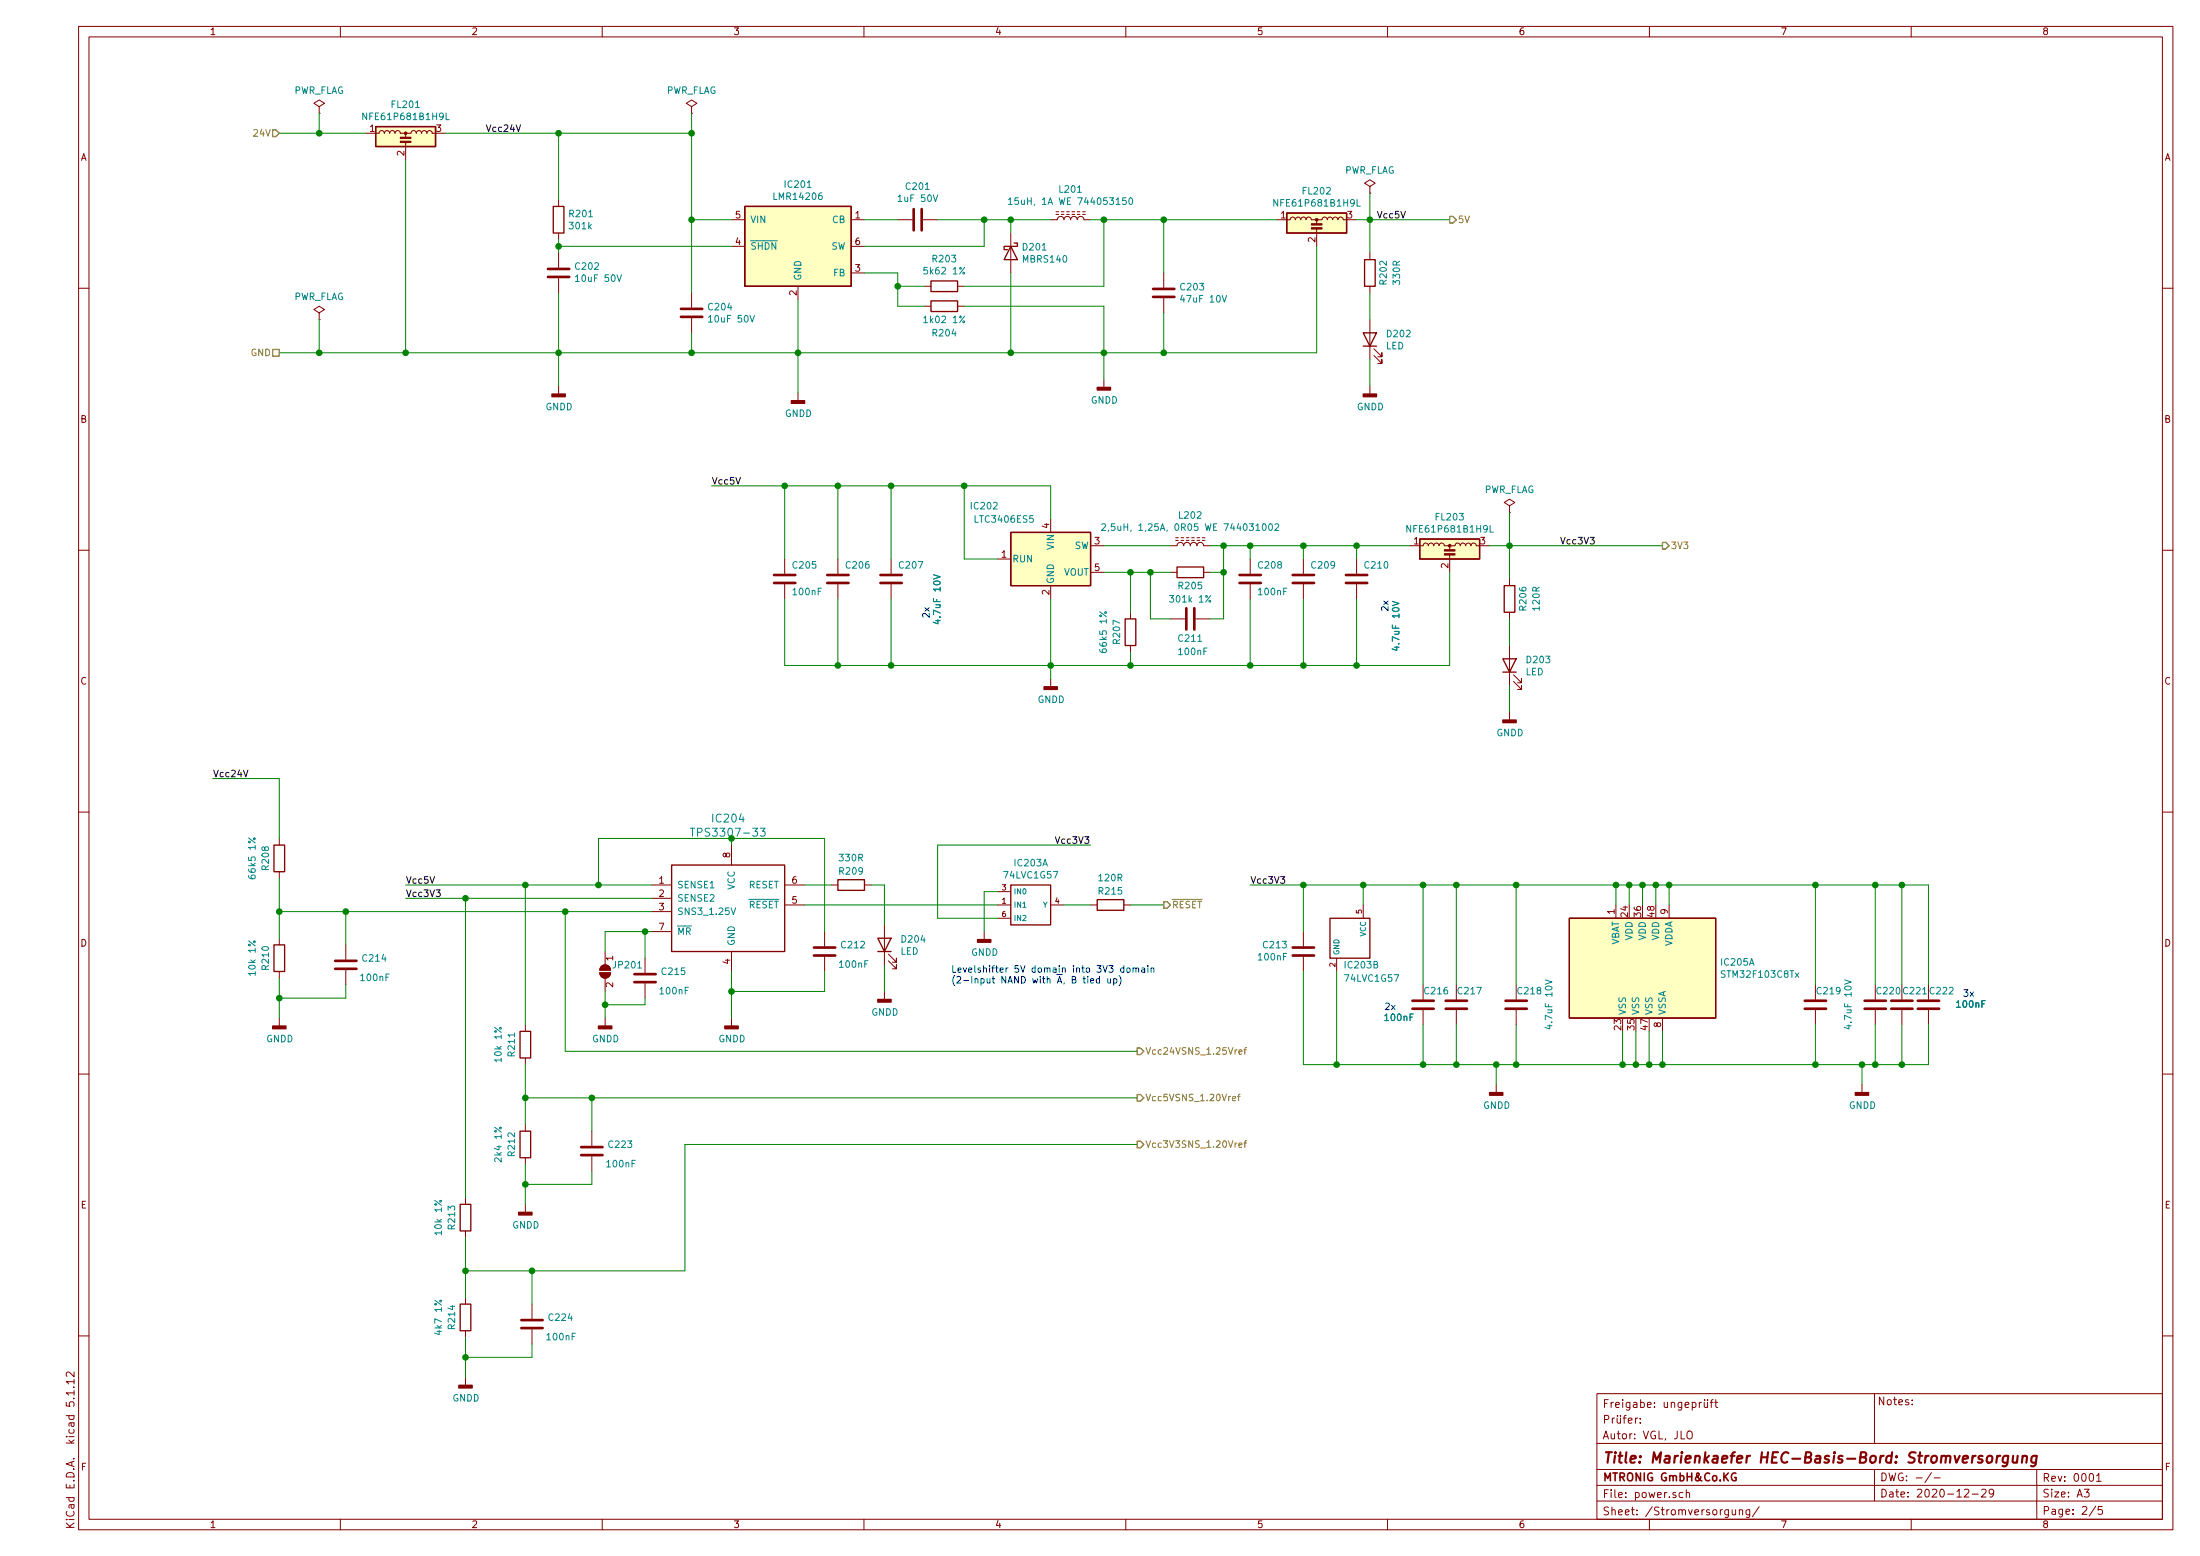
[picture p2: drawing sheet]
<svg xmlns="http://www.w3.org/2000/svg" width="420mm" height="297mm" viewBox="0 0 420 297" stroke-linecap="round" stroke-linejoin="round" font-family="sans-serif">
<g fill="none" stroke="#840000" stroke-width=".19">
<path d="M15 5h400v287h-400zM17 7h396v283h-396zM65 5v2M115 5v2M165 5v2M215 5v2M265 5v2M315 5v2M365 5v2M61 20.4l1-.7-1-.6-1.1 .6 1.1 .7v1.2M61 21.6h.1M69.8 25.4h2.6l.1-.3 .3-.2 .4 .2 .2 .3 .1-.3 .3-.2 .4 .2 .2 .3 .1-.3 .3-.2 .5 .2 .1 .3 .2-.3 .2-.2 .5 .2 .2 .3h2l.1-.3 .3-.2 .4 .2 .2 .3 .1-.3 .3-.2 .4 .2 .2 .3 .1-.3 .3-.2 .5 .2 .1 .3 .2-.3 .2-.2 .5 .2 .1 .3h2.6"/>
<path d="M77.5 25.4v.8M77.5 27.2v3.3M106.7 38.1v1.3M132.1 20.4l1-.7-1-.6-1 .6 1 .7v1.2M132.1 21.6h.1M261.6 35.6l1-.6-1-.7-1 .7 1 .6v1.3M261.6 36.9h.1M15 55h2M61 59.7l1-.6-1-.6-1.1 .6 1.1 .6v1.3M106.7 44.5v1.3M106.7 48.3v2.8M106.7 53.1v2.8"/>
<path d="M132.1 55.9v2.8M139.7 41.9h2.5M139.7 47h2.5M152.4 54.6v2.6M162.6 41.9h2.5M162.6 52.1h2.5M162.6 47h2.5M171.4 41.9h2.8M176.3 41.9h2.8M176.5 58.5h1.3M176.5 54.6h1.3M182.9 58.5h1.2"/>
<path d="M182.9 54.6h1.2M193 44.5v7.6M200.7 41.9h1.2a.63 .63 0 0 1 .7-.6 .63 .63 0 0 1 .6 .6 .63 .63 0 0 1 .6-.6 .63 .63 0 0 1 .7 .6 .63 .63 0 0 1 .6-.6 .63 .63 0 0 1 .6 .6 .63 .63 0 0 1 .7-.6 .63 .63 0 0 1 .6 .6h1.3M201.7 40.9h.5M201.7 40.4h.5M202.7 40.9h.5M202.7 40.4h.5M203.7 40.9h.5M203.7 40.4h.5M204.7 40.9h.5M204.7 40.4h.5M205.7 40.9h.5"/>
<path d="M205.7 40.4h.5M206.8 40.9h.5M206.8 40.4h.5M222.2 52.1v2.8M222.2 56.9v2.8M243.8 41.9h2.6l.1-.3 .3-.2 .4 .2 .2 .3 .1-.3 .3-.2 .4 .2 .2 .3 .1-.3 .3-.2 .5 .2 .1 .3 .2-.3 .2-.2 .5 .2 .1 .3h2.1l.1-.3 .3-.2 .4 .2 .2 .3 .1-.3 .3-.2 .4 .2 .2 .3 .1-.3 .3-.2 .4 .2 .2 .3 .2-.3 .2-.2 .5 .2 .1 .3h2.6M251.5 41.9v.8M251.5 43.7v3.3M261.6 48.3v1.3M261.6 54.6v1.3M413 55h2M61 61h.1"/>
<path d="M106.7 73.7v1.5M132.1 60.7v2.8M152.4 75v1.5M210.8 72.4v1.6M261.6 61v7.6M261.6 73.7v1.5M262.4 67.9l1.5 1.5v-.8v.8h-.8M262.4 66.6l1.5 1.5v-.8v.8h-.8M200.7 99.1v2.5M288.3 96.6l1-.7-1-.6-1 .6 1 .7v1.2M288.3 97.8h.1M15 105h2"/>
<path d="M149.9 106.7v2.8M149.9 111.5v2.8M160 106.7v2.8M160 111.5v2.8M170.2 106.7v2.8M170.2 111.5v2.8M190.5 106.7h2.5M200.7 111.8v2.5M208.3 104.2h2.5M208.3 109.3h2.5M215.9 116.9v1.2M223.5 104.2h1.3a.63 .63 0 0 1 .6-.7 .63 .63 0 0 1 .7 .7 .63 .63 0 0 1 .6-.7 .63 .63 0 0 1 .6 .7 .63 .63 0 0 1 .7-.7 .63 .63 0 0 1 .6 .7 .63 .63 0 0 1 .6-.7 .63 .63 0 0 1 .7 .7h1.2"/>
<path d="M223.5 109.3h1.3M223.5 118.1h2.8M224.5 103.2h.5M224.5 102.7h.5M225.6 103.2h.5M225.6 102.7h.5M226.6 103.2h.5M226.6 102.7h.5M227.6 103.2h.5M227.6 102.7h.5M228.3 118.1h2.8M228.6 103.2h.5"/>
<path d="M228.6 102.7h.5M229.6 103.2h.5M229.6 102.7h.5M229.9 109.3h1.2M238.8 106.7v2.8M238.8 111.5v2.8M248.9 106.7v2.8M248.9 111.5v2.8M259.1 106.7v2.8M259.1 111.5v2.8M269.2 104.2h2.6l.1-.4 .3-.1 .4 .1 .2 .4 .1-.4 .3-.1 .4 .1 .2 .4 .1-.4 .3-.1 .5 .1 .1 .4 .2-.4 .2-.1 .5 .1 .1 .4h2.1l.1-.4 .3-.1 .4 .1 .2 .4 .1-.4 .3-.1 .4 .1 .2 .4 .1-.4 .3-.1 .4 .1 .2 .4 .2-.4 .2-.1 .5 .1 .1 .4h2.6M276.9 104.2v.7"/>
<path d="M276.9 106v3.3M288.3 110.5v1.3M288.3 116.9v1.2M413 105h2M200.7 129.6v1.5M215.9 123.2v1.3M288.3 123.2v7.6M288.3 135.9v1.6M289.1 130.1l1.5 1.5v-.8v.8h-.8M289.1 128.8l1.5 1.5v-.7v.7h-.8M15 155h2M413 155h2"/>
<path d="M53.3 160.1v1.2M53.3 166.4v1.3M53.3 179.1v1.3M124.5 168.9h3.8M124.5 171.5h3.8M124.5 174h3.8M124.5 177.8h3.8M139.7 161.3v3.8M149.9 168.9h3.8M149.9 172.8h3.8M157.5 177.8v2.8M158.7 168.9h1.3"/>
<path d="M165.1 168.9h1.3M168.9 176.6v7.6M188 177.8v1.6M190.5 172.8h2.5M190.5 170.2h2.5M190.5 175.3h2.5M200.7 172.8h2.5M208.3 172.8h1.2M214.6 172.8h1.3M248.9 177.8v2.8M260.3 172.8v2.5M308.6 172.8v2.5"/>
<path d="M318.8 172.8v2.5M53.3 185.5v1.2M53.3 194.3v1.6M66 180.4v2.8M66 185.2v2.8M100.3 195.6v1.3M114.6 185.7h2a1.02 1.02 0 0 1-1 1 1.02 1.02 0 0 1-1-1zM114.8 184.5a1.02 1.02 0 0 1 1.1-.3 1.02 1.02 0 0 1 .7 1h-2zM115.6 181.6v2.6M115.6 186.7v2.6M115.6 194.3v1.6M123.2 182.9v2.8"/>
<path d="M123.2 187.7v2.8M139.7 181.6v3.9M139.7 194.3v1.6M157.5 182.7v2.8M168.9 189.3v1.5M169.7 183.4l1.5 1.5v-.7v.7h-.8M169.7 182.2l1.5 1.5v-.8v.8h-.8M248.9 182.7v2.8M255.3 182.9v2.6M271.8 188v2.8M271.8 192.8v2.8M278.1 188v2.8"/>
<path d="M278.1 192.8v2.8M289.6 188v2.8M289.6 192.8v2.8M317.5 194.3v2.6M346.7 188v2.8M346.7 192.8v2.8M358.1 188v2.8M358.1 192.8v2.8M363.2 188v2.8M363.2 192.8v2.8M368.3 188v2.8M368.3 192.8v2.8"/>
<path d="M15 205h2M100.3 202v1.2M100.3 214.7v1.2M113 215.9v2.8M285.7 207v1.6M355.6 207v1.6M413 205h2M88.9 228.6v1.3M88.9 235v1.3M100.3 221v1.3M100.3 229.9v1.5M113 220.8v2.8"/>
<path d="M15 255h2M88.9 247.7v1.3M88.9 254v1.3M101.6 249v2.8M101.6 253.8v2.8M413 255h2M14 264.8h.1M14.1 265.9h-1.5l.5 .4M14.1 263.8h-1.5l.5 .4M14.1 261.9v.9l-1-.9-.5 .3 .2 .5M14.1 263.3v.9M14.1 265.5v.8"/>
<path d="M88.9 262.9v1.6M305 266.1h108v23.9h-108zM305 275.6h108M313.3 271.6v.1M313.3 270.8v.1M322.2 273.4a.5 .5 0 0 1 .6-.2 .5 .5 0 0 1 .4 .5v.5a.51 .51 0 0 1-.5 .5 .51 .51 0 0 1-.5-.5zM325 267.7l-.5 .3M325.5 267.7l.1 .9 .3 .1 .2-.1M325.6 267.2v.1M326.1 267.2v.1M326.1 267.7v1M326.6 267.7h.6"/>
<path d="M327.2 267.2l-.4 .2v1.3M327.5 267.7h.5M327.7 267.2v1.3l.3 .2M358 266v9.5M365.2 268.1v.1M365.2 267.3v.1M65 290v2M115 290v2M165 290v2M215 290v2M265 290v2M305 286.5h108"/>
<path d="M305 283.6h108M305 280.5h108M315 290v2M321.4 285l-.4-.1-.3 .3 .1 .6 .2 .1 .4-.1M322 285l.2-.1 .4 .1 .1 .9M322 284.4v1.5M330.8 288.2v.8a.39 .39 0 0 0 .7 .1M331.5 288.2v1M332.2 288.3l.2-.1 .3 .1 .1 .9M332.2 288.2v1M334.2 288.2l-.1 1.3-.2 .2-.4-.1M334.2 288.3l-.4-.1-.3 .3v.6l.3 .1 .4-.1"/>
<path d="M336 287.6l-1.3 1.9M358 280.5v6M365 290v2M368.9 281.1l-1.3 1.9M369.4 282.1h1.1M375.2 284.4l.5-.1 .3 .4-.9 1.1h.9M376.7 285.2h1.1M378.5 284.4l.5-.1 .2 .1 .1 .3-.9 1.1h.9M380.7 284.9l-.3 .3h-.2l-.3-.3 .1-.5 .4-.1 .3 .1a1.13 1.13 0 0 1-.3 1.3l-.4 .1M389 280.5v6M389 286.5v3.5M398 284.3h1l-.5 .6 .4 .1v.7l-.2 .1-.7-.1"/>
<path d="M400.3 287.5l-1.3 1.9M400.4 281.7l.4-.4v1.5M400.4 282.8h.9M401.5 287.6h-.7l-.1 .7 .2-.1h.5l.1 .3v.5l-.2 .1-.6-.1"/>
</g>
<path d="M379.6 278.1l.1-.1a.51 .51 0 0 1 .8 .3l-.1 .6a.54 .54 0 0 1-.5 .3 .54 .54 0 0 1-.5-.3zM381.4 277.9l-.1 1.3M382 277.9a.55 .55 0 0 0-.6 .4M383.5 278a.68 .68 0 0 0-1 .3v.8l.3 .1 .6-.1M383.5 277.9l-.3 1.8a.53 .53 0 0 1-.8 .1M384.5 277.9l-.1 1.2a.6 .6 0 0 0 .8 0M385.3 277.9l-.1 1.3M386.3 278.1l.3-.2 .5 .1-.1 1.2M386.3 277.9l-.2 1.3M389 277.9l-.3 1.8a.57 .57 0 0 1-.8 .1M389 278a.68 .68 0 0 0-1 .3l-.1 .6 .2 .2 .1 .1 .6-.1" fill="none" stroke="#840000" stroke-width=".41"/>
<path d="M331.5 281.3a.7 .7 0 0 0-.9 .6 .7 .7 0 0 0 .9 .7l.1-.5h-.3" fill="none" stroke="#840000" stroke-width=".3"/>
<g fill="#840000" stroke="#840000" stroke-width=".25">
<path d="M284.5 208.6h2.5v.5h-2.5z"/>
<path d="M260.3 75.2h2.6v.5h-2.6z"/>
<path d="M199.4 131.1h2.5v.5h-2.5z"/>
<path d="M354.3 208.6h2.6v.5h-2.6z"/>
<path d="M114.3 195.9h2.5v.5h-2.5z"/>
<path d="M138.4 195.9h2.6v.5h-2.6z"/>
<path d="M99.1 231.4h2.5v.5h-2.5z"/>
<path d="M287 137.5h2.6v.5h-2.6z"/>
<path d="M167.6 190.8h2.6v.5h-2.6z"/>
<path d="M87.6 264.5h2.6v.5h-2.6z"/>
<path d="M186.7 179.4h2.5v.5h-2.5z"/>
<path d="M105.4 75.2h2.5v.5h-2.5z"/>
<path d="M209.5 74h2.6v.5h-2.6z"/>
<path d="M151.1 76.5h2.6v.5h-2.6z"/>
<path d="M52.1 195.9h2.5v.5h-2.5z"/>
</g>
<g fill="none" stroke="#840000" stroke-width=".25">
<path d="M71.8 24.2h11.4v3.8h-11.4zM105.7 39.4h2v5.1h-2zM142.2 39.4h20.4v15.2h-20.4zM177.8 57.4h5.1v2.1h-5.1zM177.8 53.6h5.1v2.1h-5.1zM193 47l1.3 2.6h-2.5zM193.7 46.4h.6v.6h-2.5v.7h.6M245.7 40.7h11.5v3.8h-11.5zM260.6 49.6h2v5h-2zM260.3 63.5h2.6l-1.3 2.6zM260.3 66.1h2.6M193 101.6h15.3v10.2h-15.3z"/>
<path d="M214.9 118.1h2v5.1h-2zM224.8 108.2h5.1v2.1h-5.1zM271.1 102.9h11.5v3.8h-11.5zM287.3 111.8h2v5.1h-2zM287 125.8h2.6l-1.3 2.5zM287 128.3h2.6M52.3 161.3h2.1v5.1h-2.1zM128.3 165.1h21.6v16.5h-21.6zM160 167.9h5.1v2.1h-5.1zM167.6 179.1h2.6l-1.3 2.5zM193 168.9h7.7v7.7h-7.7zM209.5 171.7h5.1v2.1h-5.1z"/>
<path d="M254 175.3h7.6v7.6h-7.6zM299.7 175.3h28v19h-28zM52.3 180.4h2.1v5.1h-2.1zM99.3 196.9h2v5.1h-2zM167.6 181.6h2.6M99.3 215.9h2v5.1h-2zM87.9 229.9h2v5.1h-2zM87.9 249h2v5h-2z"/>
</g>
<g fill="none" stroke="#008484" stroke-width=".19">
<path d="M70 21.6v1.2l-.7-1.2v1.2M85.2 21.6v1.2h.6M192.6 38.1l.4-.3v1.2M192.6 39h.7M194.5 37.8h-.6l-.1 .6 .2-.2 .5 .2v.5l-.2 .1-.5-.1M215 37.8h-.6v.6l.5-.2 .2 .3v.3l-.2 .2-.5-.1M215.7 37.9l.2-.1a.69 .69 0 0 1 .4 .6 .69 .69 0 0 1-.4 .6l-.2-.1-.1-.4zM244 38.1v1.3l-.7-1.3v1.3M259.2 38.1v1.3h.6M109.9 52.8l.4-.3v1.2M109.9 53.7h.7M117.8 52.5l.5 1.2 .4-1.2"/>
<path d="M233.4 56.4l.4 1.3 .5-1.3M135.3 60.6l.4-.4v1.3M135.3 61.5h.7M143.2 60.2l.5 1.3 .4-1.3M212.9 100h-.6l-.1 .6 .2-.1 .5 .1v.5l-.2 .2-.5-.2M178.3 109.7l1.3 .4-1.3 .5M210.4 100.1l.5-.1 .3 .3-.8 1h.8M211.7 101.2l-.1 .2M242.4 100.1l.2-.1a.69 .69 0 0 1 .4 .6 .69 .69 0 0 1-.4 .7l-.3-.5zM243.5 100.1l.5-.1 .2 .3-.8 1h.8M265.9 114.8l1.3 .4-1.3 .4M269.4 100.3v1.3l-.7-1.3v1.3"/>
<path d="M284.6 100.3v1.3h.6M131.8 158.1h.9M132.3 158.1v1.5M145.2 158.1h.9l-.5 .6 .4 .1v.7l-.2 .1h-.4l-.2-.1M139.6 173.3l.5 1.3 .4-1.3M295.1 187.1l1.3 .4-1.3 .4M352.3 187.1l1.2 .4-1.2 .4"/>
</g>
<g fill="none" stroke="#840000" stroke-width=".51">
<path d="M174.5 39.9v4.1M176 39.9v4.1M104.6 51.3h4.1M104.6 52.9h4.1M130 59h4.1M220.2 56.7h4.1M220.2 55.2h4.1M130 60.5h4.1M147.8 109.8h4.1M147.8 111.3h4.1M158 109.8h4.1M158 111.3h4.1"/>
<path d="M168.1 109.8h4.1M168.1 111.3h4.1M226.6 116.1v4.1M228.1 116.1v4.1M236.7 109.8h4.1M236.7 111.3h4.1M246.9 109.8h4.1M246.9 111.3h4.1M257 109.8h4.1M257 111.3h4.1M64 183.4h4.1M64 184.9h4.1"/>
<path d="M121.2 186h4M121.2 187.5h4M155.4 180.9h4.1M155.4 182.4h4.1M246.9 180.9h4.1M246.9 182.4h4.1M269.7 191h4.1M269.7 192.6h4.1M276.1 191h4.1M276.1 192.6h4.1M287.5 191h4.1M287.5 192.6h4.1"/>
<path d="M344.7 191h4M344.7 192.6h4M356.1 191h4.1M356.1 192.6h4.1M361.2 191h4.1M361.2 192.6h4.1M366.3 191h4M366.3 192.6h4M111 219h4.1M111 220.5h4.1M99.6 252h4M99.6 253.5h4"/>
</g>
<g fill="#840000" stroke="#840000" stroke-width=".19">
<path d="M114.8 184.5a1.02 1.02 0 0 1 1.1-.3 1.02 1.02 0 0 1 .7 1h-2z"/>
<path d="M114.6 185.7h2a1.02 1.02 0 0 1-1 1 1.02 1.02 0 0 1-1-1z"/>
<path d="M76.5 27h2v.2h-2z"/>
<path d="M76.5 26.2h2v.3h-2z"/>
<path d="M275.8 105.7h2.1v.3h-2.1z"/>
<path d="M275.8 104.9h2.1v.3h-2.1z"/>
<path d="M250.4 43.5h2.1v.2h-2.1z"/>
<path d="M250.4 42.7h2.1v.3h-2.1z"/>
<circle cx="77.5" cy="25.4" r=".25"/>
<circle cx="276.9" cy="104.2" r=".25"/>
<circle cx="251.5" cy="41.9" r=".25"/>
</g>
<g fill="#ffffc2" stroke="#ffffc2" stroke-width=".19">
<path d="M71.8 24.2h11.4v3.8h-11.4z"/>
<path d="M271.1 102.9h11.5v3.8h-11.5z"/>
<path d="M245.7 40.7h11.5v3.8h-11.5z"/>
<path d="M193 101.6h15.3v10.2h-15.3z"/>
<path d="M299.7 175.3h28v19h-28z"/>
<path d="M142.2 39.4h20.4v15.2h-20.4z"/>
</g>
<g fill="none" stroke="#008400" stroke-width=".19">
<path d="M53.3 25.4h16.5M61 21.6v3.8M77.5 30.5v36.8M85.1 25.4h47M106.7 25.4v12.7M132.1 21.6v34.3M261.6 36.9v11.4M106.7 45.8v2.5M106.7 55.9v17.8M106.7 47h33M132.1 41.9h7.6M152.4 57.2v17.8"/>
<path d="M165.1 41.9h6.3M165.1 52.1h6.3v6.4h5.1M171.4 54.6h5.1M179.1 41.9h21.6M184.1 58.5h26.7v13.9M188 41.9v5.1h-22.9M193 41.9v2.6M193 52.1v15.2M208.3 41.9h35.5M210.8 41.9v12.7h-26.7M222.2 41.9v10.2M222.2 59.7v7.6"/>
<path d="M251.5 47v20.3h-198.2M259.1 41.9h17.8M261.6 55.9v5.1M61 61v6.3M132.1 63.5v3.8M261.6 68.6v5.1M135.9 92.7h64.8v6.4M149.9 92.7v14M160 92.7v14M170.2 92.7v14M184.1 92.7v14h6.4M288.3 97.8v12.7"/>
<path d="M160 114.3v12.7M170.2 114.3v12.7M200.7 114.3v15.3M210.8 104.2h12.7M210.8 109.3h12.7M215.9 109.3v7.6M219.7 109.3v8.8h3.8M231.1 104.2h38.1M231.1 109.3h2.6M233.7 104.2v13.9h-2.6M238.8 104.2v2.5M238.8 114.3v12.7"/>
<path d="M248.9 104.2v2.5M248.9 114.3v12.7M259.1 104.2v2.5M259.1 114.3v12.7M276.9 109.3v17.7h-127v-12.7M284.5 104.2h33M288.3 118.1v5.1M215.9 124.5v2.5M288.3 130.8v5.1M40.6 148.6h12.7v11.5M53.3 174h71.2M53.3 167.7v11.4"/>
<path d="M66 174v6.4M77.5 168.9h47M77.5 171.5h47M88.9 171.5v57.1M100.3 168.9v26.7M107.9 174v26.7h109.3M114.3 168.9v-8.8h43.2v17.7M123.2 177.8v5.1M124.5 177.8h-8.9v3.8M139.7 160.1v1.2M153.7 168.9h5M153.7 172.8h36.8"/>
<path d="M166.4 168.9h2.5v7.7M190.5 170.2h-2.5v7.6M203.2 172.8h5.1M208.3 161.3h-29.2v14h11.4M215.9 172.8h6.3M238.8 168.9h129.5v19.1M248.9 168.9v8.9M260.3 168.9v3.9M271.8 168.9v19.1M278.1 168.9v19.1M289.6 168.9v19.1M308.6 168.9v3.9"/>
<path d="M311.1 168.9v3.9M313.7 168.9v3.9M316.2 168.9v3.9M318.8 168.9v3.9M346.7 168.9v19.1M358.1 168.9v19.1M363.2 168.9v19.1M53.3 186.7v7.6M66 188v2.5h-12.7M115.6 189.3v5M123.2 190.5v1.3h-7.6M139.7 185.5v8.8"/>
<path d="M157.5 185.5v3.8h-17.8M168.9 184.2v5.1M248.9 185.5v17.7h119.4v-7.6M255.3 185.5v17.7M271.8 195.6v7.6M278.1 195.6v7.6M289.6 195.6v7.6M309.9 196.9v6.3M312.4 196.9v6.3M315 196.9v6.3M317.5 196.9v6.3M346.7 195.6v7.6"/>
<path d="M358.1 195.6v7.6M363.2 195.6v7.6M100.3 203.2v11.5M100.3 209.6h116.9M113 209.6v6.3M217.2 218.5h-86.4v24.1h-41.9M285.7 203.2v3.8M355.6 203.2v3.8M88.9 236.3v11.4M100.3 222.3v7.6M113 223.6v2.5h-12.7M88.9 255.3v7.6"/>
<path d="M101.6 242.6v6.4M101.6 256.6v2.5h-12.7"/>
</g>
<path d="M52.1 24.8h.6l.6 .6-.6 .7h-.6zM276.9 41.3h.6l.6 .6-.6 .7h-.6zM52.1 66.7h1.2v1.3h-1.2zM317.5 103.5h.6l.7 .7-.7 .6h-.6zM222.2 172.1h.7l.6 .7-.6 .6h-.7zM217.2 200.1h.6l.6 .6-.6 .6h-.6zM217.2 209h.6l.6 .6-.6 .6h-.6zM217.2 217.8h.6l.6 .7-.6 .6h-.6z" fill="none" stroke="#848400" stroke-width=".25"/>
<path d="M238 200l-.3 .2v1.1M235.4 209.7l.6-.1-.1-.2-.3-.1-.2 .2 .1 .6h.4M236.3 209.3h.5M236.6 200.8l.6-.1-.1-.2-.3-.1-.2 .2 .1 .6h.4M236.6 218.6l.6-.1-.1-.3h-.3l-.2 .2 .1 .6h.4M236.8 208.9l-.2 .2v1M237.6 200.4h.4M237.6 218.2h.4M238 217.8l-.3 .1v1.1" fill="none" stroke="#848400" stroke-width=".19"/>
<path d="M98.6 23.8l.4 1.3 .4-1.3M46.5 147l.4 1.3 .4-1.3" fill="none" stroke="#000" stroke-width=".19"/>
<g fill="none" stroke="#0000c2" stroke-width=".19">
<path d="M207.7 186.4v.1M207.7 186.8v.9M208.3 187.2l.6-.1-.1-.2-.3-.1-.2 .2 .1 .6h.4M210 186.9l-.4-.1-.2 .3 .1 .5h.5M210 186.4v1.3M211.6 186.8v.8l.3 .1 .2-.2M212.1 186.8v.9M212.7 186.9l.4-.1 .2 .3-.1 .5h-.5M212.7 186.8v1.3M213.7 186.2a1.4 1.4 0 0 1 0 1.9M214.6 184.8h-.3l-.3 .2 .1 .6h.5M214.6 184.3v1.3"/>
<path d="M215.3 184.8h.3l.2 .2-.1 .6h-.3l-.2-.1zM216.4 184.9l.2-.1h.3v.8M216.4 184.8v.8M216.9 184.9l.2-.1h.3l.1 .8M218.1 184.8h.5v.8M218.6 185.1l-.6 .2 .1 .3h.5M219.2 184.3v.2M219.2 184.8v.8M219.8 184.9l.2-.1h.3l.1 .8M219.8 184.8v.8"/>
</g>
<g fill="#008400" stroke="#008400" stroke-width=".25">
<circle cx="184.2" cy="92.7" r=".51"/>
<circle cx="61" cy="25.4" r=".51"/>
<circle cx="160" cy="92.7" r=".51"/>
<circle cx="170.2" cy="92.7" r=".51"/>
<circle cx="261.6" cy="41.9" r=".51"/>
<circle cx="123.2" cy="177.8" r=".51"/>
<circle cx="171.5" cy="54.6" r=".51"/>
<circle cx="288.3" cy="104.2" r=".51"/>
<circle cx="132.1" cy="25.4" r=".51"/>
<circle cx="215.9" cy="127" r=".51"/>
<circle cx="188" cy="41.9" r=".51"/>
<circle cx="271.8" cy="168.9" r=".51"/>
<circle cx="100.3" cy="209.6" r=".51"/>
<circle cx="219.7" cy="109.3" r=".51"/>
<circle cx="278.1" cy="168.9" r=".51"/>
<circle cx="100.3" cy="226.1" r=".51"/>
<circle cx="66" cy="174" r=".51"/>
<circle cx="139.7" cy="160.1" r=".51"/>
<circle cx="114.3" cy="168.9" r=".51"/>
<circle cx="139.7" cy="189.3" r=".51"/>
<circle cx="255.3" cy="203.2" r=".51"/>
<circle cx="53.3" cy="174" r=".51"/>
<circle cx="193" cy="41.9" r=".51"/>
<circle cx="53.3" cy="190.5" r=".51"/>
<circle cx="248.9" cy="168.9" r=".51"/>
<circle cx="149.9" cy="92.7" r=".51"/>
<circle cx="108" cy="174" r=".51"/>
<circle cx="271.8" cy="203.2" r=".51"/>
<circle cx="210.8" cy="67.3" r=".51"/>
<circle cx="260.3" cy="168.9" r=".51"/>
<circle cx="215.9" cy="109.3" r=".51"/>
<circle cx="115.6" cy="191.8" r=".51"/>
<circle cx="210.8" cy="41.9" r=".51"/>
<circle cx="61" cy="67.3" r=".51"/>
<circle cx="317.5" cy="203.2" r=".51"/>
<circle cx="88.9" cy="171.5" r=".51"/>
<circle cx="222.2" cy="41.9" r=".51"/>
<circle cx="248.9" cy="127" r=".51"/>
<circle cx="132.1" cy="41.9" r=".51"/>
<circle cx="132.1" cy="67.3" r=".51"/>
<circle cx="309.9" cy="203.2" r=".51"/>
<circle cx="238.8" cy="127" r=".51"/>
<circle cx="200.7" cy="127" r=".51"/>
<circle cx="312.4" cy="203.2" r=".51"/>
<circle cx="315" cy="203.2" r=".51"/>
<circle cx="222.3" cy="67.3" r=".51"/>
<circle cx="308.6" cy="168.9" r=".51"/>
<circle cx="238.8" cy="104.2" r=".51"/>
<circle cx="346.7" cy="203.2" r=".51"/>
<circle cx="289.6" cy="203.2" r=".51"/>
<circle cx="248.9" cy="104.2" r=".51"/>
<circle cx="285.7" cy="203.2" r=".51"/>
<circle cx="106.7" cy="25.4" r=".51"/>
<circle cx="278.1" cy="203.2" r=".51"/>
<circle cx="355.6" cy="203.2" r=".51"/>
<circle cx="363.2" cy="203.2" r=".51"/>
<circle cx="77.5" cy="67.3" r=".51"/>
<circle cx="259.1" cy="104.2" r=".51"/>
<circle cx="318.8" cy="168.9" r=".51"/>
<circle cx="289.6" cy="168.9" r=".51"/>
<circle cx="358.1" cy="203.2" r=".51"/>
<circle cx="113" cy="209.6" r=".51"/>
<circle cx="311.1" cy="168.9" r=".51"/>
<circle cx="233.7" cy="109.3" r=".51"/>
<circle cx="106.7" cy="47" r=".51"/>
<circle cx="313.7" cy="168.9" r=".51"/>
<circle cx="100.3" cy="168.9" r=".51"/>
<circle cx="316.2" cy="168.9" r=".51"/>
<circle cx="233.7" cy="104.2" r=".51"/>
<circle cx="88.9" cy="242.6" r=".51"/>
<circle cx="193" cy="67.3" r=".51"/>
<circle cx="259.1" cy="127" r=".51"/>
<circle cx="106.7" cy="67.3" r=".51"/>
<circle cx="346.7" cy="168.9" r=".51"/>
<circle cx="160" cy="127" r=".51"/>
<circle cx="88.9" cy="259.1" r=".51"/>
<circle cx="358.1" cy="168.9" r=".51"/>
<circle cx="152.4" cy="67.3" r=".51"/>
<circle cx="170.2" cy="127" r=".51"/>
<circle cx="363.2" cy="168.9" r=".51"/>
<circle cx="101.6" cy="242.6" r=".51"/>
</g>
<text font-size="2.8" fill="#840000" x="306" y="279.3">Title: Marienkaefer HEC-Basis-Bord: Stromversorgung</text>
<g font-size="2.1" fill="#008484">
<text x="133.1" y="159.7">TPS3307-33</text>
<text x="136.2" y="157">IC204</text>
</g>
<g font-size="2.1" fill="#840000">
<text x="306" y="268.8">Freigabe: ungeprüft</text>
<text x="358.5" y="268.3">Notes:</text>
<text x="306" y="274.8">Autor: VGL, JLO</text>
<text x="306" y="271.8">Prüfer:</text>
<text x="306" y="286">File: power.sch</text>
<text x="306" y="282.8">MTRONIG GmbH&amp;Co.KG</text>
<text x="359" y="285.9">Date: 2020-12-29</text>
<text x="359" y="282.8">DWG: -/-</text>
<text x="390" y="282.9">Rev: 0001</text>
<text x="390" y="285.9">Size: A3</text>
<text x="14.2" y="292" transform="rotate(-90 14.2 292)">KiCad E.D.A. kicad 5.1.12</text>
<text x="306" y="289.3">Sheet: /Stromversorgung/</text>
<text x="390" y="289.2">Page: 2/5</text>
</g>
<g font-size="1.8" fill="#840000">
<text x="40" y="6.7">1</text>
<text x="90" y="6.7">2</text>
<text x="140" y="6.7">3</text>
<text x="190" y="6.7">4</text>
<text x="240" y="6.7">5</text>
<text x="290" y="6.7">6</text>
<text x="340" y="6.7">7</text>
<text x="390" y="6.7">8</text>
<text x="70.6" y="25.2">1</text>
<text x="77.2" y="29.7" transform="rotate(-90 77.2 29.7)">2</text>
<text x="83.3" y="25.2">3</text>
<text x="15.4" y="30.7">A</text>
<text x="413.4" y="30.7">A</text>
<text x="140.5" y="41.7">5</text>
<text x="163.3" y="41.7">1</text>
<text x="244.6" y="41.7">1</text>
<text x="257.3" y="41.7">3</text>
<text x="140.5" y="46.8">4</text>
<text x="163.3" y="46.8">6</text>
<text x="251.2" y="46.2" transform="rotate(-90 251.2 46.2)">2</text>
<text x="163.3" y="51.9">3</text>
<text x="152.1" y="56.4" transform="rotate(-90 152.1 56.4)">2</text>
<text x="15.4" y="80.7">B</text>
<text x="413.4" y="80.7">B</text>
<text x="200.4" y="100.8" transform="rotate(-90 200.4 100.8)">4</text>
<text x="191.3" y="106.5">1</text>
<text x="209.1" y="103.9">3</text>
<text x="270" y="103.9">1</text>
<text x="282.7" y="103.9">3</text>
<text x="200.4" y="113.5" transform="rotate(-90 200.4 113.5)">2</text>
<text x="209.1" y="109">5</text>
<text x="276.6" y="108.5" transform="rotate(-90 276.6 108.5)">2</text>
<text x="15.4" y="130.7">C</text>
<text x="413.4" y="130.7">C</text>
<text x="139.4" y="163.7" transform="rotate(-90 139.4 163.7)">8</text>
<text x="125.9" y="168.7">1</text>
<text x="125.9" y="171.2">2</text>
<text x="125.9" y="173.8">3</text>
<text x="151.3" y="172.5">5</text>
<text x="151.3" y="168.7">6</text>
<text x="125.9" y="177.6">7</text>
<text x="308.4" y="174.5" transform="rotate(-90 308.4 174.5)">1</text>
<text x="310.9" y="175" transform="rotate(-90 310.9 175)">24</text>
<text x="313.4" y="175" transform="rotate(-90 313.4 175)">36</text>
<text x="316" y="175" transform="rotate(-90 316 175)">48</text>
<text x="318.5" y="174.5" transform="rotate(-90 318.5 174.5)">9</text>
<text x="15.4" y="180.7">D</text>
<text x="117.1" y="183.4" transform="rotate(-90 117.1 183.4)">1</text>
<text x="139.4" y="184" transform="rotate(-90 139.4 184)">4</text>
<text x="413.4" y="180.7">D</text>
<text x="117.1" y="188.5" transform="rotate(-90 117.1 188.5)">2</text>
<text x="309.6" y="196.6" transform="rotate(-90 309.6 196.6)">23</text>
<text x="312.2" y="196.6" transform="rotate(-90 312.2 196.6)">35</text>
<text x="314.7" y="196.6" transform="rotate(-90 314.7 196.6)">47</text>
<text x="317.2" y="196.1" transform="rotate(-90 317.2 196.1)">8</text>
<text x="15.4" y="230.7">E</text>
<text x="413.4" y="230.7">E</text>
<text x="15.5" y="280.7">F</text>
<text x="413.5" y="280.7">F</text>
<text x="40" y="291.7">1</text>
<text x="90" y="291.7">2</text>
<text x="140" y="291.7">3</text>
<text x="190" y="291.7">4</text>
<text x="240" y="291.7">5</text>
<text x="290" y="291.7">6</text>
<text x="340" y="291.7">7</text>
<text x="390" y="291.7">8</text>
</g>
<g font-size="1.8" fill="#008484">
<text x="56" y="17.9">PWR_FLAG</text>
<text x="127.1" y="17.9">PWR_FLAG</text>
<text x="69.8" y="22.9">NFE61P681B1H9L</text>
<text x="74.9" y="20.6">FL201</text>
<text x="150" y="35.9">IC201</text>
<text x="256.7" y="33.2">PWR_FLAG</text>
<text x="108.9" y="41.5">R201</text>
<text x="148" y="38.2">LMR14206</text>
<text x="171.9" y="38.5">1uF 50V</text>
<text x="173.2" y="36.2">C201</text>
<text x="194.4" y="39.1">15uH, 1A WE 744053150</text>
<text x="202.4" y="36.8">L201</text>
<text x="243.8" y="39.4">NFE61P681B1H9L</text>
<text x="248.9" y="37.1">FL202</text>
<text x="108.9" y="43.8">301k</text>
<text x="143.3" y="47.7">SHDN</text>
<text x="143.3" y="42.6">VIN</text>
<text x="158.7" y="47.7">SW</text>
<text x="159" y="42.6">CB</text>
<text x="195.5" y="47.8">D201</text>
<text x="110" y="51.5">C202</text>
<text x="110.4" y="53.8">10uF 50V</text>
<text x="153" y="53.6" transform="rotate(-90 153 53.6)">GND</text>
<text x="159.2" y="52.7">FB</text>
<text x="176.9" y="52.4">5k62 1%</text>
<text x="178.2" y="50.1">R203</text>
<text x="195.5" y="50.1">MBRS140</text>
<text x="56" y="57.3">PWR_FLAG</text>
<text x="135.4" y="59.2">C204</text>
<text x="225.6" y="55.4">C203</text>
<text x="225.9" y="57.7">47uF 10V</text>
<text x="264.8" y="54.2" transform="rotate(-90 264.8 54.2)">R202</text>
<text x="267.4" y="54.2" transform="rotate(-90 267.4 54.2)">330R</text>
<text x="135.8" y="61.6">10uF 50V</text>
<text x="176.9" y="61.7">1k02 1%</text>
<text x="178.2" y="64.2">R204</text>
<text x="265" y="64.4">D202</text>
<text x="264.7" y="66.7">LED</text>
<text x="208.3" y="77">GNDD</text>
<text x="104.2" y="78.3">GNDD</text>
<text x="149.9" y="79.6">GNDD</text>
<text x="259.1" y="78.3">GNDD</text>
<text x="283.3" y="94.1">PWR_FLAG</text>
<text x="185.6" y="97.2">IC202</text>
<text x="186.4" y="99.8">LTC3406ES5</text>
<text x="213.1" y="101.3">2,5uH, 1,25A, 0R05 WE 744031002</text>
<text x="225.3" y="99">L202</text>
<text x="269.2" y="101.7">NFE61P681B1H9L</text>
<text x="274.3" y="99.4">FL203</text>
<text x="193.3" y="107.4">RUN</text>
<text x="201.3" y="104.8" transform="rotate(-90 201.3 104.8)">VIN</text>
<text x="205.2" y="104.8">SW</text>
<text x="151.5" y="108.5">C205</text>
<text x="151.6" y="113.6">100nF</text>
<text x="161.7" y="108.5">C206</text>
<text x="171.9" y="108.5">C207</text>
<text x="201.3" y="111.5" transform="rotate(-90 201.3 111.5)">GND</text>
<text x="203.1" y="109.9">VOUT</text>
<text x="225.2" y="112.5">R205</text>
<text x="240.4" y="108.5">C208</text>
<text x="240.5" y="113.6">100nF</text>
<text x="250.6" y="108.5">C209</text>
<text x="260.8" y="108.5">C210</text>
<text x="179.6" y="118.6" transform="rotate(-90 179.6 118.6)">4.7uF 10V</text>
<text x="223.9" y="115">301k 1%</text>
<text x="291.5" y="116.4" transform="rotate(-90 291.5 116.4)">R206</text>
<text x="294.1" y="116.4" transform="rotate(-90 294.1 116.4)">120R</text>
<text x="211.4" y="124.2" transform="rotate(-90 211.4 124.2)">66k5 1%</text>
<text x="213.9" y="122.8" transform="rotate(-90 213.9 122.8)">R207</text>
<text x="225.2" y="122.5">C211</text>
<text x="225.2" y="125.1">100nF</text>
<text x="267.3" y="123.7" transform="rotate(-90 267.3 123.7)">4.7uF 10V</text>
<text x="291.3" y="128.9">LED</text>
<text x="291.7" y="126.6">D203</text>
<text x="198.2" y="134.2">GNDD</text>
<text x="285.8" y="140.5">GNDD</text>
<text x="48.8" y="167.3" transform="rotate(-90 48.8 167.3)">66k5 1%</text>
<text x="51.4" y="166" transform="rotate(-90 51.4 166)">R208</text>
<text x="160.4" y="167">R209</text>
<text x="160.4" y="164.4">330R</text>
<text x="191.9" y="167.7">74LVC1G57</text>
<text x="193.9" y="165.4">IC203A</text>
<text x="129.3" y="169.6">SENSE1</text>
<text x="129.3" y="172.1">SENSE2</text>
<text x="140.3" y="169.9" transform="rotate(-90 140.3 169.9)">VCC</text>
<text x="143" y="173.4">RESET</text>
<text x="143" y="169.6">RESET</text>
<text x="210" y="170.8">R215</text>
<text x="210" y="168.2">120R</text>
<text x="129.3" y="174.7">SNS3_1.25V</text>
<text x="129.3" y="178.5">MR</text>
<text x="172.3" y="179.9">D204</text>
<text x="311.8" y="179.5" transform="rotate(-90 311.8 179.5)">VDD</text>
<text x="314.3" y="179.5" transform="rotate(-90 314.3 179.5)">VDD</text>
<text x="316.9" y="179.5" transform="rotate(-90 316.9 179.5)">VDD</text>
<text x="48.8" y="185.9" transform="rotate(-90 48.8 185.9)">10k 1%</text>
<text x="51.4" y="185" transform="rotate(-90 51.4 185)">R210</text>
<text x="69.4" y="183.6">C214</text>
<text x="117.3" y="184.9">JP201</text>
<text x="140.3" y="180.6" transform="rotate(-90 140.3 180.6)">GND</text>
<text x="160.5" y="184.7">100nF</text>
<text x="160.8" y="181">C212</text>
<text x="172" y="182.3">LED</text>
<text x="185.5" y="182.5">GNDD</text>
<text x="240.5" y="183.3">100nF</text>
<text x="241.4" y="181">C213</text>
<text x="257" y="184.9">IC203B</text>
<text x="309.2" y="180.6" transform="rotate(-90 309.2 180.6)">VBAT</text>
<text x="319.4" y="180.8" transform="rotate(-90 319.4 180.8)">VDDA</text>
<text x="328.8" y="184.3">IC205A</text>
<text x="69" y="187.3">100nF</text>
<text x="126.2" y="189.8">100nF</text>
<text x="126.5" y="186.1">C215</text>
<text x="257" y="187.4">74LVC1G57</text>
<text x="272.2" y="189.8">C216</text>
<text x="278.5" y="189.8">C217</text>
<text x="290" y="189.8">C218</text>
<text x="329.1" y="186.7">STM32F103C8Tx</text>
<text x="347.1" y="189.8">C219</text>
<text x="358.5" y="189.8">C220</text>
<text x="363.6" y="189.8">C221</text>
<text x="368.7" y="189.8">C222</text>
<text x="166.4" y="193.9">GNDD</text>
<text x="264.6" y="194.9">100nF</text>
<text x="296.5" y="195.9" transform="rotate(-90 296.5 195.9)">4.7uF 10V</text>
<text x="310.5" y="193.8" transform="rotate(-90 310.5 193.8)">VSS</text>
<text x="313.1" y="193.8" transform="rotate(-90 313.1 193.8)">VSS</text>
<text x="315.6" y="193.8" transform="rotate(-90 315.6 193.8)">VSS</text>
<text x="318.1" y="193.8" transform="rotate(-90 318.1 193.8)">VSSA</text>
<text x="353.6" y="195.9" transform="rotate(-90 353.6 195.9)">4.7uF 10V</text>
<text x="373.8" y="192.4">100nF</text>
<text x="50.9" y="199">GNDD</text>
<text x="95.8" y="202.4" transform="rotate(-90 95.8 202.4)">10k 1%</text>
<text x="98.3" y="201.5" transform="rotate(-90 98.3 201.5)">R211</text>
<text x="113.1" y="199">GNDD</text>
<text x="137.2" y="199">GNDD</text>
<text x="283.3" y="211.7">GNDD</text>
<text x="353.1" y="211.7">GNDD</text>
<text x="95.8" y="221.5" transform="rotate(-90 95.8 221.5)">2k4 1%</text>
<text x="98.3" y="220.6" transform="rotate(-90 98.3 220.6)">R212</text>
<text x="116.4" y="219.1">C223</text>
<text x="116" y="222.8">100nF</text>
<text x="84.4" y="235.4" transform="rotate(-90 84.4 235.4)">10k 1%</text>
<text x="86.9" y="234.6" transform="rotate(-90 86.9 234.6)">R213</text>
<text x="97.8" y="234.5">GNDD</text>
<text x="84.4" y="254.5" transform="rotate(-90 84.4 254.5)">4k7 1%</text>
<text x="86.9" y="253.6" transform="rotate(-90 86.9 253.6)">R214</text>
<text x="104.6" y="255.9">100nF</text>
<text x="104.9" y="252.2">C224</text>
<text x="86.4" y="267.5">GNDD</text>
</g>
<g font-size="1.8" fill="#848400">
<text x="48.7" y="26.1">24V</text>
<text x="278.4" y="42.6">5V</text>
<text x="47.9" y="68">GND</text>
<text x="319" y="104.8">3V3</text>
<text x="223.8" y="173.4">RESET</text>
<text x="218.7" y="201.3">Vcc24VSNS_1.25Vref</text>
<text x="218.7" y="210.2">Vcc5VSNS_1.20Vref</text>
<text x="218.7" y="219.1">Vcc3V3SNS_1.20Vref</text>
</g>
<g font-size="1.8">
<text x="92.7" y="25.2">Vcc24V</text>
<text x="262.9" y="41.7">Vcc5V</text>
<text x="135.9" y="92.5">Vcc5V</text>
<text x="298.5" y="103.9">Vcc3V3</text>
<text x="40.6" y="148.4">Vcc24V</text>
<text x="202" y="161.1">Vcc3V3</text>
<text x="77.5" y="168.7">Vcc5V</text>
<text x="77.5" y="171.2">Vcc3V3</text>
<text x="238.8" y="168.7">Vcc3V3</text>
</g>
<g font-size="1.8" fill="#0000c2">
<text x="177.5" y="118.1" transform="rotate(-90 177.5 118.1)">2x</text>
<text x="265.2" y="116.9" transform="rotate(-90 265.2 116.9)">2x</text>
<text x="181.6" y="185.7">Levelshifter 5V domain into 3V3 domain</text>
<text x="181.6" y="187.7">(2-Input NAND with A, B tied up)</text>
<text x="375.2" y="190.3">3x</text>
<text x="264.7" y="192.8">2x</text>
</g>
<g font-size="1.4" fill="#840000">
<text x="191.4" y="172.5">1</text>
<text x="191.4" y="170">3</text>
<text x="201.5" y="172.5">4</text>
<text x="191.4" y="175">6</text>
<text x="260.1" y="174.4" transform="rotate(-90 260.1 174.4)">5</text>
<text x="255" y="184.6" transform="rotate(-90 255 184.6)">2</text>
</g>
<g font-size="1.4" fill="#008484">
<text x="193.5" y="173.3">IN1</text>
<text x="193.5" y="170.7">IN0</text>
<text x="199.2" y="173.3">Y</text>
<text x="193.5" y="175.8">IN2</text>
<text x="260.9" y="178.8" transform="rotate(-90 260.9 178.8)">VCC</text>
<text x="255.8" y="182.4" transform="rotate(-90 255.8 182.4)">GND</text>
</g>
</svg>
